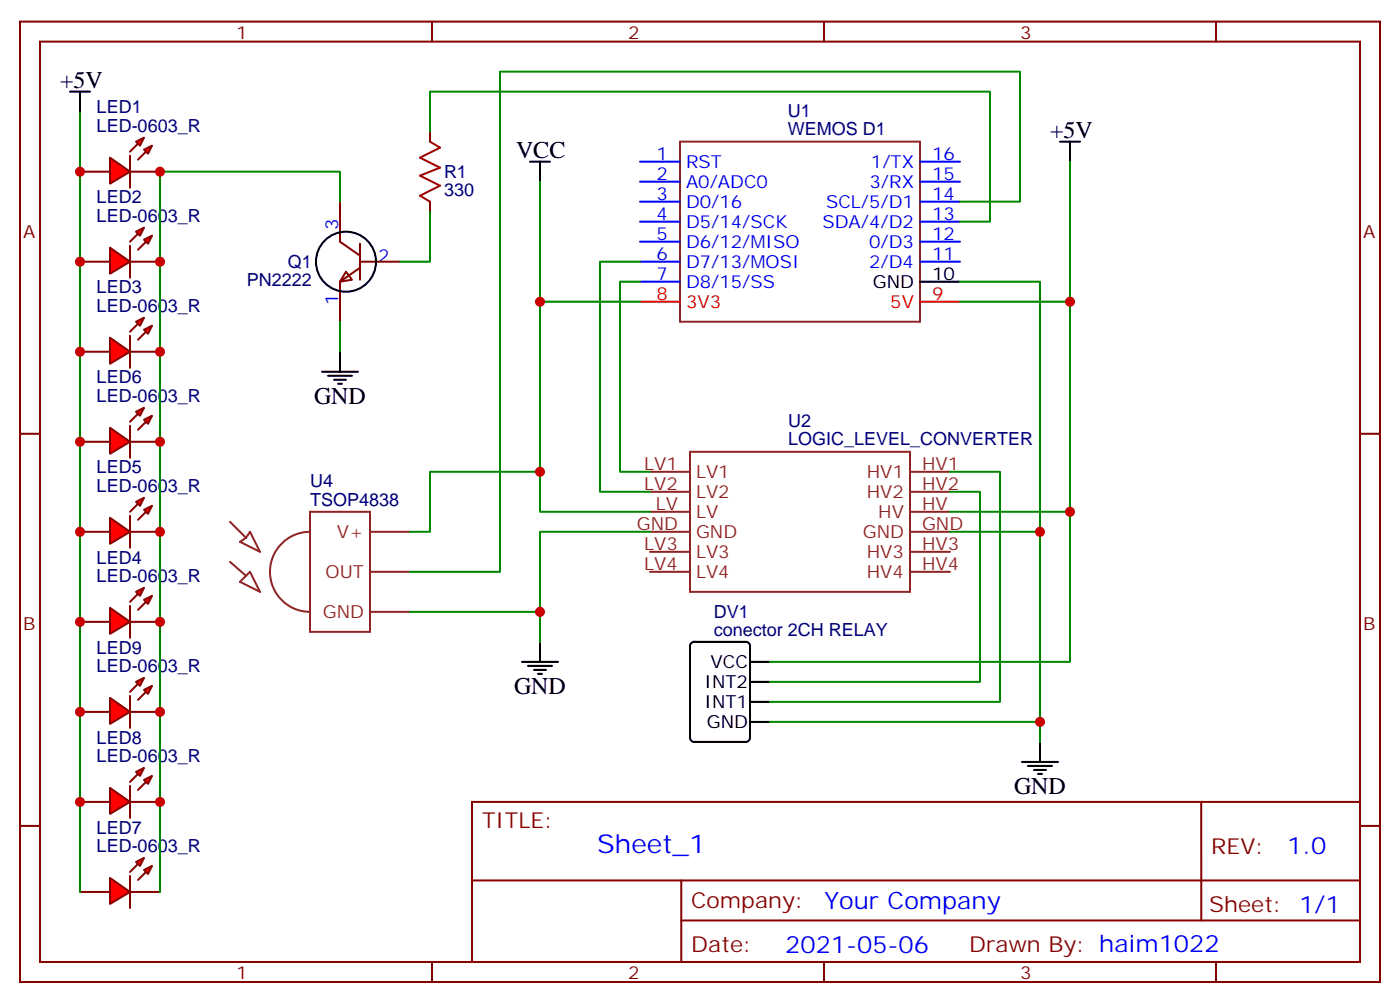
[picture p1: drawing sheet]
<svg xmlns="http://www.w3.org/2000/svg" width="247mm" height="177mm" viewBox="0 0 247 177" stroke-linecap="round" stroke-linejoin="round" font-family="sans-serif">
<g fill="none" stroke="#870000" stroke-width=".35">
<path d="M3.5 3.8h239.9v169.3h-239.9zM7.1 7.3h232.8v162.3h-232.8zM76.2 3.8v3.5M145.3 3.8v3.5M214.5 3.8v3.5M3.5 76.5h3.6M239.9 76.5h3.5M3.5 145.6h3.6M83.3 141.4h156.6v28.2h-156.6zM83.3 155.2h156.5M120.2 155.2v14.2M211.9 141.4v20.9"/>
<path d="M239.9 145.6h3.5M76.2 169.6v3.5M120.2 162.3h119.6M145.3 169.6v3.5M214.5 169.6v3.5"/>
</g>
<g fill="none" stroke="#8c2424" stroke-width=".35">
<path d="M119.9 25h42.4v31.7h-42.4zM121.7 79.7h38.8v24.7h-38.8zM114.7 83.2h7M114.7 86.7h7M114.7 90.2h7M114.7 93.8h7M114.7 97.3h7M160.5 83.2h7.1M160.5 86.7h7.1M160.5 90.2h7.1M160.5 93.8h7.1M160.5 97.3h7.1"/>
<path d="M114.7 100.8h7M160.5 100.8h7.1"/>
</g>
<path d="M112.9 53.2h7M162.3 53.2h7" fill="none" stroke="#f00" stroke-width=".35"/>
<g fill="none" stroke="#00f" stroke-width=".35">
<path d="M112.9 35.6h7M112.9 32h7M112.9 28.5h7M112.9 39.1h7M162.3 35.6h7M162.3 32h7M162.3 28.5h7M162.3 39.1h7M112.9 49.7h7M112.9 46.1h7M112.9 42.6h7M162.3 46.1h7"/>
<path d="M162.3 42.6h7"/>
</g>
<g fill="none" stroke="#000" stroke-width=".35">
<path d="M93.5 28.5h3.5M95.2 28.5v3.5M187 25h3.5M188.7 25v3.5M162.3 49.7h7M92.1 116.7h6.3M93.1 117.4h4.3M94.2 118.1h2.1M94.9 118.8h.7M95.2 113.2v3.5M180.3 134.3h6.3M181.3 135h4.3"/>
<path d="M182.4 135.7h2.1M183.1 136.5h.7M183.4 130.8v3.5"/>
</g>
<path d="M95.2 32v21.2h17.7M188.7 28.5v24.7h-19.4M95.2 53.2v37h19.5M112.9 49.7h-3.5v33.5h5.3M112.9 46.1h-7.1v40.6h8.9M169.3 49.7h14.1v81.1M188.7 53.2v37h-21.1M114.7 93.8h-19.5v19.4M167.6 93.8h15.8" fill="none" stroke="#008700" stroke-width=".35"/>
<path d="M61 47.9l1.1 1.4-2.1 .4z" fill="#fff" stroke="#870000" stroke-width=".35"/>
<path d="M60 35.6v7l3.5 2.5M63.5 47.2l-3.5 2.5v7M63.5 43v6.3M63.5 46.1h7.1" fill="none" stroke="#870000" stroke-width=".35"/>
<g fill="none" stroke="#000" stroke-width=".35">
<path d="M56.8 65.5h6.3M57.9 66.3h4.2M58.9 67h2.1M59.6 67.7h.7M60 62v3.5"/>
<circle cx="61" cy="46.1" r="5.3"/>
</g>
<path d="M169.3 35.6h10.6v-23h-91.7v88.2h-15.9M60 56.7v5.3M95.2 83.2h-19.4v10.6h-3.5M72.3 107.9h22.9" fill="none" stroke="#008700" stroke-width=".35"/>
<path d="M40.6 92l2.8 2.8M40.6 99.1l2.8 2.4M44.1 93.8l1.8 3.5-3.6-1.8 1.1-.7zM54.7 93.8a7.1 7.1 0 0 0-7.1 7 7.1 7.1 0 0 0 7.1 7.1M54.7 90.2h10.6v21.2h-10.6zM65.3 93.8h7M44.1 100.8l1.8 3.6-3.6-1.8zM65.3 107.9h7M65.3 100.8h7" fill="none" stroke="#8c2424" stroke-width=".35"/>
<g fill="#f00" stroke="#870000" stroke-width=".35">
<path d="M19.4 27.8l3.5 2.5-3.5 2.1z"/>
<path d="M22.9 27.4v5.7z"/>
</g>
<g fill="#870000" stroke="#870000" stroke-width=".35">
<path d="M24.3 25.3l-1.4 1.4z"/>
<path d="M24.3 28.2l1.5-1.5z"/>
</g>
<g fill="#f00" stroke="#870000" stroke-width=".35">
<path d="M24 25l1.4-.7-.7 1.4z"/>
<path d="M25.4 26.4l1.4-.7-.7 1.4z"/>
</g>
<path d="M14.1 30.3h5.3M22.9 30.3h5.3" fill="none" stroke="#870000" stroke-width=".35"/>
<g fill="#f00" stroke="#870000" stroke-width=".35">
<path d="M19.4 43.7l3.5 2.4-3.5 2.2z"/>
<path d="M22.9 43.3v5.7z"/>
</g>
<g fill="#870000" stroke="#870000" stroke-width=".35">
<path d="M24.3 41.2l-1.4 1.4z"/>
<path d="M24.3 44l1.5-1.4z"/>
</g>
<g fill="#f00" stroke="#870000" stroke-width=".35">
<path d="M24 40.9l1.4-.8-.7 1.5z"/>
<path d="M25.4 42.3l1.4-.7-.7 1.4z"/>
</g>
<path d="M14.1 46.1h5.3M22.9 46.1h5.3" fill="none" stroke="#870000" stroke-width=".35"/>
<g fill="#f00" stroke="#870000" stroke-width=".35">
<path d="M19.4 59.5l3.5 2.5-3.5 2.1z"/>
<path d="M22.9 59.2v5.6z"/>
</g>
<g fill="#870000" stroke="#870000" stroke-width=".35">
<path d="M22.9 58.5l1.4-1.4z"/>
<path d="M24.3 59.9l1.5-1.4z"/>
</g>
<g fill="#f00" stroke="#870000" stroke-width=".35">
<path d="M24 56.7l1.4-.7-.7 1.4z"/>
<path d="M25.4 58.1l1.4-.7-.7 1.4z"/>
</g>
<path d="M14.1 62h5.3M22.9 62h5.3" fill="none" stroke="#870000" stroke-width=".35"/>
<g fill="#f00" stroke="#870000" stroke-width=".35">
<path d="M19.4 107.2l3.5 2.4-3.5 2.2z"/>
<path d="M22.9 106.8v5.7z"/>
</g>
<g fill="#870000" stroke="#870000" stroke-width=".35">
<path d="M22.9 106.1l1.4-1.4z"/>
<path d="M24.3 107.5l1.5-1.4z"/>
</g>
<g fill="#f00" stroke="#870000" stroke-width=".35">
<path d="M24 104.4l1.4-.8-.7 1.5z"/>
<path d="M25.4 105.8l1.4-.7-.7 1.4z"/>
</g>
<path d="M14.1 109.6h5.3M22.9 109.6h5.3" fill="none" stroke="#870000" stroke-width=".35"/>
<g fill="#f00" stroke="#870000" stroke-width=".35">
<path d="M19.4 91.3l3.5 2.5-3.5 2.1z"/>
<path d="M22.9 90.9v5.7z"/>
</g>
<g fill="#870000" stroke="#870000" stroke-width=".35">
<path d="M22.9 90.2l1.4-1.4z"/>
<path d="M24.3 91.7l1.5-1.5z"/>
</g>
<g fill="#f00" stroke="#870000" stroke-width=".35">
<path d="M24 88.5l1.4-.7-.7 1.4z"/>
<path d="M25.4 89.9l1.4-.7-.7 1.4z"/>
</g>
<path d="M14.1 93.8h5.3M22.9 93.8h5.3" fill="none" stroke="#870000" stroke-width=".35"/>
<g fill="#f00" stroke="#870000" stroke-width=".35">
<path d="M19.4 75.4l3.5 2.5-3.5 2.1z"/>
<path d="M22.9 75.1v5.6z"/>
</g>
<g fill="#870000" stroke="#870000" stroke-width=".35">
<path d="M22.9 74.4l1.4-1.4z"/>
<path d="M24.3 75.8l1.5-1.4z"/>
</g>
<g fill="#f00" stroke="#870000" stroke-width=".35">
<path d="M24 72.6l1.4-.7-.7 1.4z"/>
<path d="M25.4 74l1.4-.7-.7 1.4z"/>
</g>
<path d="M14.1 77.9h5.3M22.9 77.9h5.3" fill="none" stroke="#870000" stroke-width=".35"/>
<g fill="#f00" stroke="#870000" stroke-width=".35">
<path d="M19.4 154.8l3.5 2.5-3.5 2.1z"/>
<path d="M22.9 154.4v5.7z"/>
</g>
<g fill="#870000" stroke="#870000" stroke-width=".35">
<path d="M22.9 153.7l1.4-1.4z"/>
<path d="M25.8 153.7l-1.5 1.5z"/>
</g>
<g fill="#f00" stroke="#870000" stroke-width=".35">
<path d="M24 152l1.4-.7-.7 1.4z"/>
<path d="M25.4 153.4l1.4-.7-.7 1.4z"/>
</g>
<path d="M14.1 157.3h5.3M22.9 157.3h5.3" fill="none" stroke="#870000" stroke-width=".35"/>
<g fill="#f00" stroke="#870000" stroke-width=".35">
<path d="M19.4 138.9l3.5 2.5-3.5 2.1z"/>
<path d="M22.9 138.6v5.6z"/>
</g>
<g fill="#870000" stroke="#870000" stroke-width=".35">
<path d="M22.9 137.9l1.4-1.4z"/>
<path d="M25.8 137.9l-1.5 1.4z"/>
</g>
<g fill="#f00" stroke="#870000" stroke-width=".35">
<path d="M24 136.1l1.4-.7-.7 1.4z"/>
<path d="M25.4 137.5l1.4-.7-.7 1.4z"/>
</g>
<path d="M14.1 141.4h5.3M22.9 141.4h5.3" fill="none" stroke="#870000" stroke-width=".35"/>
<g fill="#f00" stroke="#870000" stroke-width=".35">
<path d="M19.4 123l3.5 2.5-3.5 2.1z"/>
<path d="M22.9 122.7v5.6z"/>
</g>
<g fill="#870000" stroke="#870000" stroke-width=".35">
<path d="M22.9 122l1.4-1.4z"/>
<path d="M24.3 123.4l1.5-1.4z"/>
</g>
<g fill="#f00" stroke="#870000" stroke-width=".35">
<path d="M24 120.2l1.4-.7-.7 1.4z"/>
<path d="M25.4 121.6l1.4-.7-.7 1.4z"/>
</g>
<path d="M75.8 23.2v1.8M75.8 35.6v1.7M14.1 125.5h5.3M22.9 125.5h5.3" fill="none" stroke="#870000" stroke-width=".35"/>
<path d="M14.1 19.7v137.6M60 35.6v-5.3h-31.8v127M75.8 23.2v-7h98.8v22.9h-5.3M75.8 37.3v8.8h-5.2M167.6 86.7h5.3v33.5h-37.1M167.6 83.2h8.8v40.6h-40.6M188.7 90.2v26.5h-52.9M135.8 127.3h47.6" fill="none" stroke="#008700" stroke-width=".35"/>
<path d="M75.8 25l1.8 1-3.5 1.8 3.5 1.8-3.5 1.4 3.5 1.7-3.5 1.8 1.7 1.1" fill="none" stroke="#a10000" stroke-width=".35"/>
<path d="M12.3 16.2h3.6M14.1 16.2v3.5M121.9 113.4l.5-.2h9.2a.71 .71 0 0 1 .7 .7v16.2a.76 .76 0 0 1-.7 .7h-9.2a.76 .76 0 0 1-.7-.7v-16.2zM132.3 116.7h3.5M132.3 120.2h3.5M132.3 123.8h3.5M132.3 127.3h3.5" fill="none" stroke="#000" stroke-width=".35"/>
<g fill="#c00">
<circle cx="95.3" cy="53.2" r=".88"/>
<circle cx="95.3" cy="83.2" r=".88"/>
<circle cx="95.3" cy="107.9" r=".88"/>
<circle cx="14.1" cy="62" r=".88"/>
<circle cx="14.1" cy="109.6" r=".88"/>
<circle cx="14.1" cy="93.8" r=".88"/>
<circle cx="14.1" cy="77.9" r=".88"/>
<circle cx="14.1" cy="141.4" r=".88"/>
<circle cx="14.1" cy="125.5" r=".88"/>
<circle cx="28.2" cy="62" r=".88"/>
<circle cx="28.2" cy="109.6" r=".88"/>
<circle cx="28.2" cy="93.8" r=".88"/>
<circle cx="28.2" cy="77.9" r=".88"/>
<circle cx="28.2" cy="141.4" r=".88"/>
<circle cx="28.2" cy="125.5" r=".88"/>
<circle cx="14.1" cy="46.1" r=".88"/>
<circle cx="28.2" cy="46.1" r=".88"/>
<circle cx="28.2" cy="30.3" r=".88"/>
<circle cx="183.4" cy="93.8" r=".88"/>
<circle cx="188.7" cy="53.2" r=".88"/>
<circle cx="188.7" cy="90.2" r=".88"/>
<circle cx="183.4" cy="127.3" r=".88"/>
<circle cx="14.1" cy="30.3" r=".88"/>
</g>
<text font-size="4.6" fill="#00f" x="105.3" y="150.4">Sheet_1</text>
<g font-size="4.2">
<text x="10.6" y="15.5">+5V</text>
<text x="91" y="27.8">VCC</text>
<text x="185.2" y="24.3">+5V</text>
<text x="55.4" y="71.2">GND</text>
<text x="90.7" y="122.3">GND</text>
<text x="178.9" y="140">GND</text>
</g>
<g font-size="4.2" fill="#00f">
<text x="227.1" y="150.7">1.0</text>
<text x="145.4" y="160.2">Your Company</text>
<text x="138.5" y="168">2021-05-06</text>
</g>
<g font-size="3.9" fill="#800">
<text x="85" y="146">TITLE:</text>
<text x="213.6" y="150.7">REV:</text>
<text x="121.9" y="160.2">Company:</text>
<text x="213.3" y="160.8">Sheet: 1/1</text>
<text x="121.9" y="167.9">Date:</text>
<text x="171" y="167.9">Drawn By: haim1022</text>
</g>
<g font-size="3.2" fill="#800">
<text x="41.6" y="6.8">1</text>
<text x="110.8" y="6.8">2</text>
<text x="179.9" y="6.8">3</text>
<text x="4.1" y="41.9">A</text>
<text x="240.4" y="41.9">A</text>
<text x="4.1" y="111.1">B</text>
<text x="240.4" y="111.1">B</text>
<text x="41.6" y="172.6">1</text>
<text x="110.8" y="172.6">2</text>
<text x="179.9" y="172.6">3</text>
</g>
<g font-size="3.2" fill="#000080">
<text x="17" y="23.2">LED-0603_R</text>
<text x="17" y="20">LED1</text>
<text x="138.9" y="23.8">WEMOS D1</text>
<text x="138.9" y="20.7">U1</text>
<text x="17" y="35.9">LED2</text>
<text x="78.3" y="34.6">330</text>
<text x="78.3" y="31.4">R1</text>
<text x="17" y="39.1">LED-0603_R</text>
<text x="50.8" y="47.3">Q1</text>
<text x="17" y="51.7">LED3</text>
<text x="43.6" y="50.5">PN2222</text>
<text x="17" y="55">LED-0603_R</text>
<text x="17" y="70.8">LED-0603_R</text>
<text x="17" y="67.6">LED6</text>
<text x="139" y="75.3">U2</text>
<text x="17" y="83.5">LED5</text>
<text x="139" y="78.5">LOGIC_LEVEL_CONVERTER</text>
<text x="17" y="86.7">LED-0603_R</text>
<text x="54.7" y="89.2">TSOP4838</text>
<text x="54.7" y="86">U4</text>
<text x="17" y="99.4">LED4</text>
<text x="17" y="102.6">LED-0603_R</text>
<text x="125.9" y="112.1">conector 2CH RELAY</text>
<text x="125.9" y="108.9">DV1</text>
<text x="17" y="118.5">LED-0603_R</text>
<text x="17" y="115.2">LED9</text>
<text x="17" y="131.1">LED8</text>
<text x="17" y="134.3">LED-0603_R</text>
<text x="17" y="147">LED7</text>
<text x="17" y="150.2">LED-0603_R</text>
</g>
<g font-size="3.2" fill="#00f">
<text x="115.8" y="28.2">1</text>
<text x="121" y="29.6">RST</text>
<text x="153.6" y="29.6">1/TX</text>
<text x="164.4" y="28.2">16</text>
<text x="115.8" y="35.2">3</text>
<text x="115.8" y="31.7">2</text>
<text x="121" y="33.1">A0/ADC0</text>
<text x="153.4" y="33.1">3/RX</text>
<text x="164.4" y="35.2">14</text>
<text x="164.4" y="31.7">15</text>
<text x="59.6" y="40.5" transform="rotate(-90 59.6 40.5)">3</text>
<text x="115.8" y="38.7">4</text>
<text x="121" y="36.6">D0/16</text>
<text x="121" y="40.1">D5/14/SCK</text>
<text x="145.1" y="40.1">SDA/4/D2</text>
<text x="145.7" y="36.6">SCL/5/D1</text>
<text x="164.4" y="38.7">13</text>
<text x="66.7" y="46.1">2</text>
<text x="115.8" y="45.8">6</text>
<text x="115.8" y="42.3">5</text>
<text x="121" y="47.2">D7/13/MOSI</text>
<text x="121" y="43.7">D6/12/MISO</text>
<text x="153.3" y="47.2">2/D4</text>
<text x="153.3" y="43.7">0/D3</text>
<text x="164.4" y="45.8">11</text>
<text x="164.4" y="42.3">12</text>
<text x="59.6" y="53.8" transform="rotate(-90 59.6 53.8)">1</text>
<text x="115.8" y="49.3">7</text>
<text x="121" y="50.7">D8/15/SS</text>
</g>
<g font-size="3.2" fill="#f00">
<text x="115.8" y="52.8">8</text>
<text x="164.4" y="52.8">9</text>
<text x="121" y="54.3">3V3</text>
<text x="157" y="54.3">5V</text>
</g>
<g font-size="3.2">
<text x="153.9" y="50.7">GND</text>
<text x="164.4" y="49.3">10</text>
<text x="125.3" y="117.8">VCC</text>
<text x="124.3" y="121.3">INT2</text>
<text x="124.3" y="124.8">INT1</text>
<text x="124.7" y="128.3">GND</text>
</g>
<g font-size="3.2" fill="#8d2323">
<text x="113.6" y="82.8">LV1</text>
<text x="162.6" y="82.8">HV1</text>
<text x="113.6" y="86.4">LV2</text>
<text x="115.7" y="89.9">LV</text>
<text x="122.8" y="84.2">LV1</text>
<text x="122.8" y="87.8">LV2</text>
<text x="152.9" y="84.2">HV1</text>
<text x="152.9" y="87.8">HV2</text>
<text x="162.6" y="86.4">HV2</text>
<text x="162.6" y="89.9">HV</text>
<text x="59.4" y="94.8">V+</text>
<text x="112.3" y="93.4">GND</text>
<text x="122.8" y="91.3">LV</text>
<text x="122.8" y="94.8">GND</text>
<text x="152.2" y="94.8">GND</text>
<text x="154.9" y="91.3">HV</text>
<text x="162.6" y="93.4">GND</text>
<text x="57.4" y="101.9">OUT</text>
<text x="113.6" y="96.9">LV3</text>
<text x="113.6" y="100.5">LV4</text>
<text x="122.8" y="98.4">LV3</text>
<text x="122.8" y="101.9">LV4</text>
<text x="152.9" y="98.4">HV3</text>
<text x="152.9" y="101.9">HV4</text>
<text x="162.6" y="96.9">HV3</text>
<text x="162.6" y="100.5">HV4</text>
<text x="56.9" y="108.9">GND</text>
</g>
</svg>
